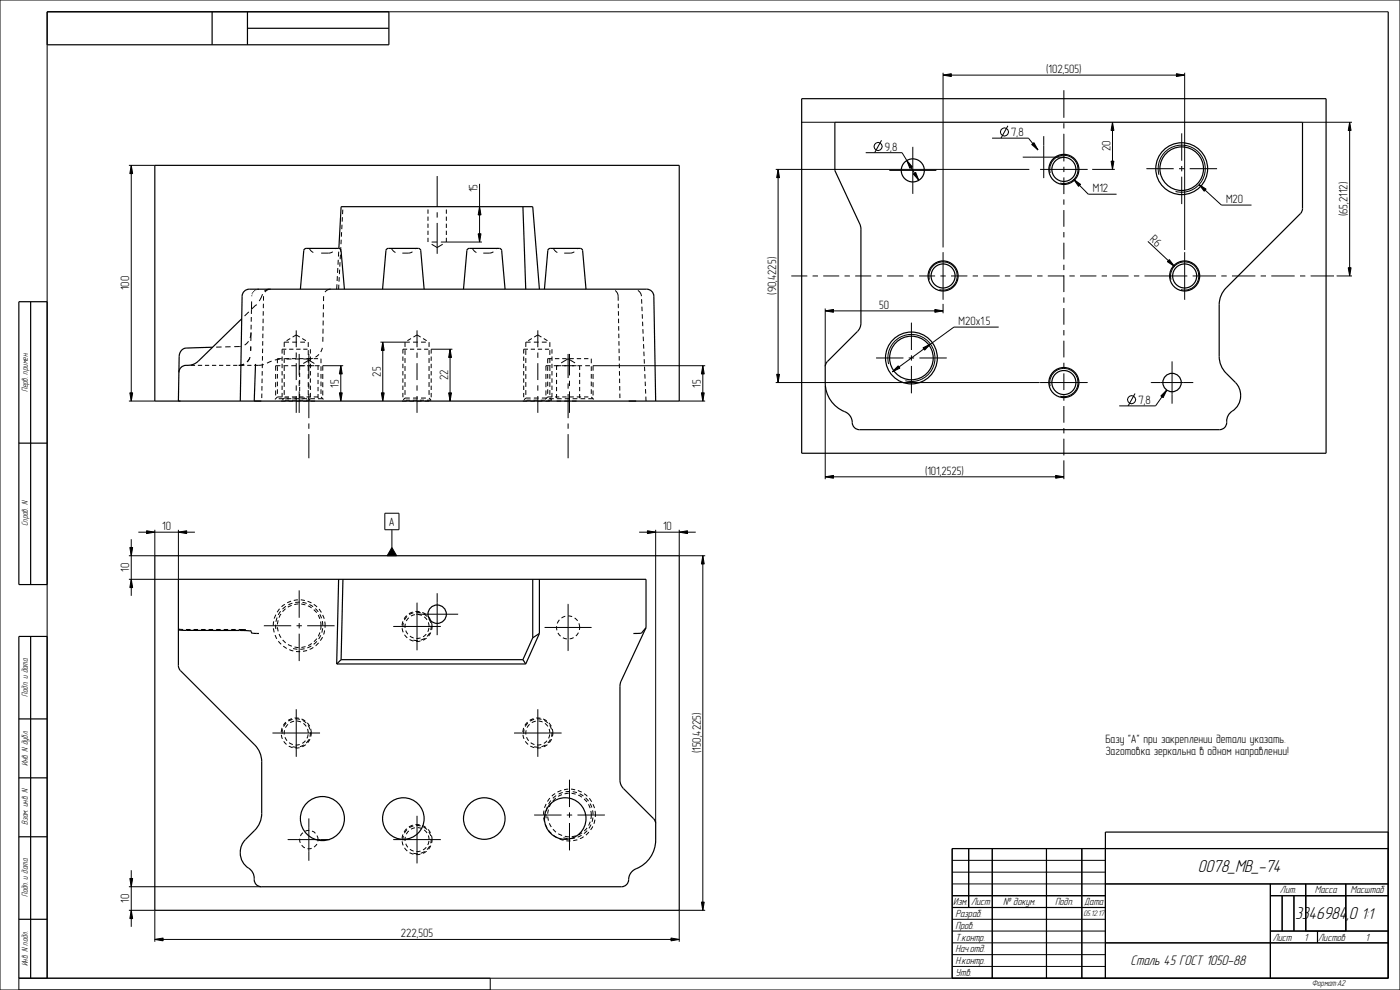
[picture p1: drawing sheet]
<svg xmlns="http://www.w3.org/2000/svg" width="594mm" height="420mm" viewBox="0 0 594 420" stroke-linecap="round" stroke-linejoin="round" font-family="sans-serif">
<g fill="none" stroke="#000" stroke-width=".51">
<path d="M20 5h145v14h-145zM90 5v14M105 12h60M105 5v14M589 5v410h-185v-55h185M340.1 41.9h222.5v150.4h-222.5zM65.7 70.2h222.5v100h-222.5zM221.9 87.7l1.2 35M551.8 90.6l-31.6 31.5a10.1 10.1 0 0 0-2.9 7.2v21.9a10.1 10.1 0 0 0 2.9 7.1l4 4a8.1 8.1 0 0 1-2 12.6l-1.3 1.7-.4 2.7M552.6 88.5v-36.6h-198.4v20.5l10.6 22.7 .5 1.7v40.3l-.3 1.6-.8 1.5-13.7 14-.4 1.4v6.9a13.1 13.1 0 0 0 8.3 12.2M143.8 105.4l.9-17.7h81.3l2.9 35M8 128h12v120h-12z"/>
<path d="M13 128v120M102.6 135.2l-18.4 18-2.4 1.5-2 .3a3.2 3.2 0 0 0-3.9 3M127.5 122.7l1.4-16.4 .3-.7 .7-.2h13.8l.7 .2 .3 .7 1.4 16.4M162.3 122.7l1.4-16.4 .4-.7 .6-.2h12.8l.7 .2 .3 .7 1.5 16.4M196.7 122.7l1.4-16.4 .3-.7 .7-.2h12.8l.6 .2 .4 .7 1.4 16.4M231 122.7l1.4-16.4 .3-.7 .7-.2h12.8l.7 .2 .3 .7 1.4 16.4M90.2 147.3l-11.2 .4a3.4 3.4 0 0 0-3 3.6l-.3 18.9M108.4 154.4l-.5 15.8M101.9 170.2l.8-44.5 .7-1.9 1-.8 1.4-.3 169.3 .1 1.6 1 .7 1.9 .8 44.5M361.6 179.3l.3 1.3 .9 1 1.8 .7h152.8M8 188h12M65.7 235.8h222.5v150.4h-222.5z"/>
<path d="M143.7 245.8l-.9 35.9M145.5 245.8l-.8 34.1M226 245.8v24.8M228.9 245.8v22.9M8 270h12v145h-12zM13 270v145M75.9 266.9a2.15 2.15 0 0 0 2.4 .5l24.9 .1a4 4 0 0 1 3.4 .6l.2 .5 3.1 .1M144.7 279.9l-1.9 1.8M144.7 279.9h77.2M221.9 279.9l1.2 1.8M226 270.6l-4.1 9.3M228.9 268.7l-2.9 1.9"/>
<path d="M228.9 268.7l-5.8 13M274.1 266.3l-11 23.9-.1 40.8 .3 1.6 .8 1.5 13.8 14 .3 1.4v6.9a13.1 13.1 0 0 1-8.3 12.2M274.1 266.3l-2 2.3-3.4 .1M274.1 266.3v-20.5h-198.4v36.6M76.6 284.5l31.5 31.5a10.1 10.1 0 0 1 2.9 7.2v21.9a10.1 10.1 0 0 1-2.9 7.1l-3.9 4a8.1 8.1 0 0 0 1.9 12.6l1.3 1.7 .5 2.7M142.8 281.7h80.3M8 305h12M8 330h12M8 355h12M411 360v25M421 360v55M444 360v55"/>
<path d="M459 360v55M589 353h-120v62M266.7 373.2l-.3 1.3-.8 1-1.9 .7h-152.8M404 380h65M469 375h120M539 380h50M539 375v40M544 380v15M549 380v15M554 375v20M571 375v20M8 390h12"/>
<path d="M404 385h65M469 400h120M539 395h50M559 395v5"/>
<circle cx="501.4" cy="71.6" r="11"/>
<circle cx="501.4" cy="71.6" r="9.3"/>
<circle cx="386.7" cy="151.9" r="11"/>
<circle cx="386.7" cy="151.9" r="9.3"/>
<circle cx="185.5" cy="260.6" r="3.9"/>
<circle cx="136.8" cy="347.3" r="9.3"/>
<circle cx="171.1" cy="347.3" r="8.8"/>
<circle cx="205.5" cy="347.3" r="8.8"/>
<circle cx="239.8" cy="347.3" r="8.8"/>
</g>
<g fill="none" stroke="#000" stroke-width=".42">
<path d="M0 0h594v420h-594zM589 5h-569v410M400.1 31.9l3.5-.6v1.2zM400.1 30.9v74.1M400.1 31.9h102.5M499.1 31.3l3.5 .6-3.5 .6zM502.6 30.9v75.2M340 51.9h14.2M374 59.5l-2.9 5.3M420.9 58.6h15.5l4 5M427.6 53.4l-2.9 5.2M472 51.9l.6 3.5h-1.2z"/>
<path d="M472 51.9v20M552.6 51.9h21M572.6 51.9l.6 3.5h-1.2zM572.6 51.9v65.2M54.7 70.2h11M55.7 70.2l.6 3.5h-1.2zM55.7 70.2v100M203.5 78v24.7M329.1 71.9h107.6M330.1 71.9l.6 3.5h-1.2zM330.1 71.9v90.4M367.3 64.8h15.4l7.1 11.7"/>
<path d="M384.7 68.1l2.4 2.7-1.1 .6zM387.5 73.8l1-.6 1.3 3.3zM437.7 61.3l1-.8 1.7 3.1zM445.6 73.4a6 6 0 0 1 5.3-7.5 6 6 0 0 1 6.5 6.5 6 6 0 0 1-7.6 5.3M455.6 76.1l2.9 2.1-.9 .9zM455.6 76.1l6.1 6.3h12M463.4 71.9h9.6M471.4 68.4h1.2l-.6 3.5zM491.7 74.2a10 10 0 0 1 8.8-12.6 10 10 0 0 1 10.8 10.8 10 10 0 0 1-12.5 8.8M508.8 78.3l2.9 1.9-.8 .9zM508.8 78.3l9.4 8.7h12.8M144.9 98.5l-.1 1.9"/>
<path d="M145.1 95.3l-.1 1.9M145.3 92.1l-.1 1.9M145.4 89l-.1 1.9M181.6 88.9v1.8M181.6 91.9v1.8M181.6 94.9v1.8M181.6 97.9v1.8M189.4 88.9v1.8M189.4 91.9v1.8M189.4 94.9v1.8M189.4 97.9v1.8M202.9 99.2h1.2l-.6 3.5z"/>
<path d="M203.5 87.7l.6 3.5h-1.2zM131.1 105.5h.1M131.1 105.5l.4 .3M131.5 105.8l.1 .1M131.6 105.9l1.3 1.2M132.9 107.1h.1M141.2 106.8l-1.5 .6h-3.4M142.3 105.5v.1M142.5 105.5h-.2M142.6 105.4l-.1 .1M142.9 105.4h-.3M143.1 117.1l-.1 2.1"/>
<path d="M143.3 113.7l-.1 2.1M143.5 110.2l-.1 2.1M143.7 106.8l-.1 2M143.9 117.6l-.1 1.9M144.1 114.4l-.1 1.9M144.3 111.2l-.1 1.9M144.4 108l-.1 2M144.6 104.9l-.1 1.9M144.8 101.7l-.1 1.9M166 105.5h.1M166.1 105.5v.1M166.1 105.6l.3 .2"/>
<path d="M166.4 105.8v.1M166.4 105.9l1.4 1.2M167.8 107.1h.1M175 106.8l-1.3 .6h-3M176.7 105.4l-.6 .2M181.6 100.9v1.8M189.4 100.9v1.8h15.1M200.3 105.5l.2 .1M200.5 105.6l.1 .1M200.6 105.7l1.5 1.4M209.3 106.8l-1.3 .6h-2.9M210.5 105.5v.1"/>
<path d="M210.6 105.5h-.1M211 105.4l-.4 .1M234.6 105.5h.1M234.7 105.5l1.8 1.6M243.7 106.8l-1.4 .6h-2.9M244.8 105.5v.1M245.2 105.4l-.4 .1M245.3 105.4h-.1M245.4 105.4h-.1M394.3 118.6a6 6 0 0 1 5.3-7.5 6 6 0 0 1 6.5 6.5 6 6 0 0 1-7.5 5.3M487 102.4l11.3 10.6M496.1 110.1l2.2 2.9-3-2z"/>
<path d="M496.8 118.6a6 6 0 0 1 5.3-7.5 6 6 0 0 1 6.5 6.5 6 6 0 0 1-7.5 5.3M567.1 117.1h6.5M572 113.6h1.2l-.6 3.5zM105.6 132.3l-1.8 1.8M106.6 137.8l-.1 2M106.6 134.5v2M106.8 127.9l-.1 5.3M106.8 127.9h.1M106.8 125.6v.1M106.8 125.6h.1M106.8 125.5v.1M106.8 125.5h.1"/>
<path d="M106.8 125.4v.1M106.8 125.4h.1M106.8 125.3h.1M107.1 124.5l-.2 .3M107.2 124.2v.1M107.2 124.2h.1M107.4 124l-.2 .2M107.7 123.5l-.2 .3M108 123.3l-.1 .1M108.1 123.2l-.1 .1M108.2 123.2h-.1M108.5 123l-.1 .1"/>
<path d="M108.6 129.4h.1M108.6 129.4l-1.8 1.7M108.7 122.9l-.2 .1M109.2 122.8h.1M109.9 122.7l-.7 .1M109.9 122.7h.1M111.4 124.8l-1.4 2.9M111.6 138.4v1.9M111.6 135.2v1.9M111.7 132v1.9M111.8 128.8l-.1 1.9M111.8 125.7v1.9"/>
<path d="M112.3 123.4l-.1 .1M112.4 123.9h.1M114.3 122.7l-2 .7M114.8 122.7l-1.3 .3-1.1 .9M137.1 139.4l-.1 2.1M137.1 136v2.1M137.2 132.6l-.1 2M137.2 129.1v2.1M137.3 125.7v2M137.9 123.9h.1M140.3 122.7l-1.3 .3-1.1 .9M143 120.6l-.2 2.1"/>
<path d="M143.8 120.8l-.1 1.9M261 123.2v.1M261 123.3l1.1 1.5 .2 2.8M262.3 128.8l.1 1.9M262.4 132v1.9M262.4 135.2l.1 1.9M262.5 138.4v1.9M268.7 122.7h.1M270.6 123.2l.5 .4M271.1 123.6h.1M271.1 123.6l.4 .4M271.5 124h.1"/>
<path d="M271.6 124l.3 .5M271.9 124.5v.1M271.9 124.6l.3 1.1M272.2 126.9l.1 1.9M272.4 130.1v1.9M272.5 133.3l.1 1.9M272.6 136.5l.1 1.9M272.8 139.6l.1 1.9M350.1 131.9l3.5-.6v1.2zM350.1 130.9v24.7M350.1 131.9h50M396.6 131.3l3.5 .6-3.5 .6z"/>
<path d="M400.1 128.9v4M423.7 138.8h-19l-26.1 18.9M81 155h1.8M84 155h1.8M87 155h1.7M89.9 155h1.8M92.9 155h1.8M94 147.2l-2.3 .1M95.9 155h1.8M97.8 147.1l-2.2 .1M98.9 155h1.8M101.9 155h1.8"/>
<path d="M102 147l-2.6 .1M102.1 147h-.1M102.4 146.9h.1M103.5 154.5l-2.2 .5M103.6 154.5h-.1M104.9 155h1.8M105.4 144.8l-1.6 1.6M106.1 151.6l-1.3 2M106.1 143.4l.4-2.3-.1 3.5M106.4 147v1.8M106.4 147h.1M111.3 157.4l-.1 1.9"/>
<path d="M111.3 154.3v1.9M111.4 151.1l-.1 1.9M111.4 147.9v1.9M111.5 144.7l-.1 1.9M111.5 141.5v2M111.9 154.6l-4 .4M115.2 153.2l-1.9 .9M116.9 158.7v2.1M117.7 155.4v2M117.7 158.7v1.9M118.7 152.4l-2.1 .4M118.9 155.2h-2v2.1"/>
<path d="M119.5 152.2h-1.8v1.9M119.7 151.2v1.9M119.7 154.3v1.9M119.7 157.4v1.9M120.3 155.2h2M120.8 152.2h1.8M121.5 148.2h-1.8v1.8M121.6 152.3h2.1M122.7 148.2h1.8M123.6 155.2h2M123.9 152.2h1.8M125.1 152.3h2.2"/>
<path d="M125.7 148.2h1.8M126.9 152.2h1.9M126.9 155.2h2M128.7 148.2h1.8M130 152.2h1.9M130.3 155.2h2M131.7 148.2v1.8M131.7 151.2v1.9M131.7 154.3v1.9M131.7 157.4v1.9M132.7 152l-4 .3M133.1 152.2h1.9"/>
<path d="M133.6 155.2h2M135.3 150.3l-1.4 1.2M136.2 152.2h.1M136.2 152.2v1.9M136.2 155.4v2M136.2 158.7v1.9M136.8 147.6l-.7 1.7M136.9 146.3h.1M136.9 158.7v2.1M137 142.9v2.1M144.6 155.2l.6 3.5h-1.2zM144.6 155.2v15"/>
<path d="M145.6 155.2h-8.7v2.1M161.4 145.2h10.4M162.4 145.2l.6 3.5h-1.2zM162.4 145.2v25M170.9 151.2v1.9M170.9 154.3v1.9M170.9 157.4v1.9M172.7 148.2h-1.8v1.8M173.9 148.2h1.8M176.9 148.2h1.8M179.9 148.2h1.8M182.9 151.2v1.9"/>
<path d="M182.9 154.3v1.9M182.9 157.4v1.9M191 148.2l.6 3.5h-1.2zM191 148.2v22M192 148.2h-9.1v1.8M222.2 151.2v1.9M222.2 154.3v1.9M222.2 157.4v1.9M224 148.2h-1.8v1.8M225.2 148.2h1.8M228.2 148.2h1.8M231.2 148.2h1.8"/>
<path d="M231.6 158.7v2.1M232.4 155.4v2M232.4 158.7v1.9M233.6 155.2h-2v2.1M234.2 148.2v1.8M234.2 151.2v1.9M234.2 154.3v1.9M234.2 157.4v1.9M234.2 152.2h-1.8v1.9M235 155.2h2M235.5 152.2h1.8M238.3 155.2h2"/>
<path d="M238.5 152.2h1.9M241.6 155.2h2M241.6 152.2h1.9M244.7 152.2h1.9M245 155.2h2M247.8 152.2h1.8M248.3 155.2h2M250.9 152.2v1.9M250.9 155.4v2M250.9 158.7v1.9M251.6 158.7v2.1M262.5 141.5l.1 2"/>
<path d="M262.6 144.7v1.9M262.7 147.9v1.9M262.7 151.1v1.9M262.8 154.3v1.9M262.8 157.4l.1 1.9M272.9 142.8l.1 1.9M273 146l.1 1.9M273.2 149.2l.1 1.9M273.3 152.4l.1 1.9M273.5 155.5v1.9M273.6 158.7l.1 1.9M298.2 155.2l.6 3.5h-1.2z"/>
<path d="M298.2 155.2v15M299.2 155.2h-47.6v2.1M329.5 158.8h1.2l-.6 3.5zM377 154.5a10 10 0 0 1 8.8-12.6 10 10 0 0 1 10.9 10.8 10 10 0 0 1-12.6 8.8M381.1 155.2l.7 1-3.2 1.5zM391.6 147.6l3.2-1.6-2.5 2.5zM54.7 170.2h11M55.1 166.7h1.2l-.6 3.5zM111.1 167v1.9M111.1 163.8v1.9M111.2 160.6v1.9M116.9 162.2v2.1"/>
<path d="M116.9 165.7v2.1M116.9 169.2h.1M117.7 161.9v2M117.7 165.2v1.9M118.3 169.2h2M119.5 168.4h-1.8l-1.1 1.1M119.7 160.5v1.9M119.7 163.6v1.9M119.7 166.7v1.8M120.8 168.4h1.8M120.9 169.8h1.8M121.6 169.2h2"/>
<path d="M123.9 168.4h1.8M123.9 169.8h1.8M124.9 169.2h2M126.9 169.8h1.8M126.9 168.4h1.9M128.3 169.2h2M129.9 169.8h1.8M130 168.4h1.9M131.6 169.2h2M131.7 160.5v1.9M131.7 163.6v1.9M131.7 166.7v1.8"/>
<path d="M133.1 168.4h1.9M134.9 169.2h2M136.2 168.4h.1M136.2 168.4l1 1.1M136.2 161.9v2M136.2 165.2v1.9M136.9 162.2v2.1M136.9 165.7v2.1M144 166.7h1.2l-.6 3.5zM161.8 166.7h1.2l-.6 3.5zM170.9 160.5v1.9M170.9 163.6v1.9"/>
<path d="M170.9 166.7v1.8M172.1 169.8h1.8M175.1 169.8h1.8M178.1 169.8h1.8M181.1 169.8h1.8M182.9 160.5v1.9M182.9 163.6v1.9M182.9 166.7v1.8M190.4 166.7h1.2l-.6 3.5zM222.2 160.5v1.9M222.2 163.6v1.9M222.2 166.7v1.8"/>
<path d="M223.4 169.8h1.8M226.4 169.8h1.8M229.4 169.8h1.8M231.6 162.2v2.1M231.6 165.7v2.1M232.4 161.9v2M232.4 165.2v1.9M232.4 169.8h1.8M233 169.2h2M234.2 160.5v1.9M234.2 163.6v1.9M234.2 166.7v1.8"/>
<path d="M234.2 168.4h-1.8l-1.1 1.1M235.5 168.4h1.8M236.3 169.2h2M238.5 168.4h1.9M239.6 169.2h2M241.6 168.4h1.9M243 169.2h2M244.7 168.4h1.9M246.3 169.2h2M247.8 168.4h1.8M249.6 169.2h2M250.9 168.4l1 1.1"/>
<path d="M250.9 161.9v2M250.9 165.2v1.9M251.6 162.2v2.1M251.6 165.7v2.1M262.9 160.6v1.9M262.9 163.8l.1 1.9M263 167v1.9M273.7 161.9l.1 1.9M273.9 165.1l.1 1.9M274 168.2l.1 2M288.2 170.2h11M297.6 166.7h1.2l-.6 3.5z"/>
<path d="M329.1 162.3h112M350.1 163.8v39.5M445.6 163.8a6 6 0 0 1 5.3-7.5 6 6 0 0 1 6.5 6.5 6 6 0 0 1-7.6 5.3M481.6 166.9l-2.9 5.3M495 165.5l-1.5 3.2-1-.7zM495 165.5l-4.7 6.7h-15.4M451.4 195.3v8M350.1 202.3l3.5-.6v1.2zM350.1 202.3h101.3M447.9 201.7l3.5 .6-3.5 .6zM55.1 232.3h1.2l-.6 3.5zM55.7 228.8v24"/>
<path d="M58.7 225.8h24M62.2 225.2l3.5 .6-3.5 .6zM65.7 224.8v11h-11M75.7 225.8l3.5-.6v1.2zM75.7 224.8v21h-21M271.2 225.8h24M274.7 225.2l3.5 .6-3.5 .6zM278.2 224.8v124.7M288.2 225.8l3.5-.6v1.2zM288.2 224.8v11h11M298.2 235.8l.6 3.5h-1.2zM298.2 235.8v150.4"/>
<path d="M55.7 245.8l.6 3.5h-1.2zM119.1 259.3l-1 1.6M119.9 258.4h.1M121.3 257.2l-1.4 1.2M124.1 255.9l-1.7 .7M127.1 255.5l-1.8 .1M128.3 255.6l1.8 .4M131.3 256.5l1.5 .9M133.8 258.2l1.2 1.4M175.4 260l-1.7 .7M176.6 259.8l1.9 .2M75.9 266.9h.1"/>
<path d="M75.9 266.9l.5 .1M76.4 267h.1M76.5 267h1.2M78.9 267.1h1.9M82.1 267.1h1.9M85.3 267.1h1.9M88.5 267.1h1.9M91.7 267.1h1.9M94.9 267.1h1.9M98.1 267.1h1.9M101.3 267.1h3M104.3 267.1h.1"/>
<path d="M106.3 267.3h.1M106.3 267.3l.1 .1M106.4 267.4h.1M106.4 267.5h.1M106.4 267.5v.1M106.4 267.6l.1 .1M117 265v1.9M117.6 262l-.5 1.8M124.4 275.1l1.8 .3M129.2 275.2l-1.8 .3M132.1 274.1l-1.7 .7M134.4 272.1l-1.3 1.3"/>
<path d="M135.7 260.6l.7 1.7M136.1 269.5l-.9 1.6M136.7 263.5l.2 1.8M136.9 266.5l-.4 1.9M171.1 264.2l-.2 1.9M172.7 261.5l-1.1 1.5M175.4 271.6l1.9 .2M179.7 260.4l1.5 1.1M180.2 270.8l-1.7 .8M182 262.5l.7 1.7M182.3 268.5l-1.1 1.5M182.9 265.5l-.2 1.8"/>
<path d="M119.9 309.4l-.2 1.9M121.4 306.7l-1.1 1.6M124.1 305.2l-1.7 .7M124.1 316.8l1.9 .2M125.4 305l1.8 .2M128.4 305.6l1.5 1.1M129 316l-1.8 .8M130.7 307.7l.8 1.7M131 313.7l-1.1 1.5M131.7 310.7l-.2 1.8M222.4 309.4l-.2 1.9M224 306.7l-1.2 1.6"/>
<path d="M226.6 305.2l-1.7 .7M226.6 316.8l1.9 .2M227.9 305l1.8 .2M230.9 305.6l1.5 1.1M231.5 316l-1.8 .8M233.2 307.7l.8 1.7M233.5 313.7l-1.1 1.5M234.2 310.7l-.2 1.8M233.7 339.6l-1 1.6M234.6 338.7h.1M236 337.5l-1.4 1.2M238.7 336.2l-1.7 .7"/>
<path d="M241.8 335.8l-1.9 .1M243 335.9l1.8 .4M245.9 336.8l1.6 .9M248.5 338.5l1.2 1.4M171.1 354.6l-.2 1.9M172.7 352l-1.1 1.5M175.4 350.4l-1.7 .8M176.6 350.2l1.9 .2M179.7 350.8l1.5 1.2M182 352.9l.7 1.7M182.3 358.9l-1.1 1.5M182.9 355.9l-.2 1.8"/>
<path d="M231.6 345.3l.1 1.9M232.2 342.3l-.4 1.8M239 355.4l1.9 .3M243.9 355.5l-1.8 .3M246.8 354.4l-1.7 .8M249.1 352.4l-1.3 1.3M250.4 340.9l.7 1.7M250.8 349.8l-.9 1.6M251.4 343.8l.2 1.8M251.6 346.8l-.4 1.9M411 360v25M421 360v55"/>
<path d="M444 360v55M459 360v55M469 360v55M54.7 376.2h56.2M55.1 372.7h1.2l-.6 3.5zM55.7 369.2v24M175.4 362l1.9 .2M180.2 361.2l-1.7 .8M404 365h65M404 370h65M404 375h185M404 380h65"/>
<path d="M539 380h50M539 375v40M544 380v15M549 380v15M554 375v20M571 375v20M54.7 386.2h11M55.7 386.2l.6 3.5h-1.2zM288.2 386.2h11M297.6 382.7h1.2l-.6 3.5zM404 385h65M404 390h65"/>
<path d="M404 395h65M404 400h185M539 395h50M559 395v5M208 415v5M404 415v-55h185v55h-581v5M404 405h65M404 410h65"/>
<circle cx="426.1" cy="56" r="1.72"/>
<circle cx="372.5" cy="62.2" r="1.72"/>
<circle cx="480.1" cy="169.6" r="1.72"/>
</g>
<g fill="#000">
<path d="M400.1 31.9l3.5-.6v1.2zM499.1 31.3l3.5 .6-3.5 .6zM472 51.9l.6 3.5h-1.2zM572.6 51.9l.6 3.5h-1.2zM55.7 70.2l.6 3.5h-1.2zM330.1 71.9l.6 3.5h-1.2zM384.7 68.1l2.4 2.7-1.1 .6zM387.5 73.8l1-.6 1.3 3.3zM437.7 61.3l1-.8 1.7 3.1zM455.6 76.1l2.9 2.1-.9 .9zM471.4 68.4h1.2l-.6 3.5zM508.8 78.3l2.9 1.9-.8 .9z"/>
<path d="M203.5 87.7l.6 3.5h-1.2zM202.9 99.2h1.2l-.6 3.5zM496.1 110.1l2.2 2.9-3-2zM572 113.6h1.2l-.6 3.5zM350.1 131.9l3.5-.6v1.2zM396.6 131.3l3.5 .6-3.5 .6zM144.6 155.2l.6 3.5h-1.2zM162.4 145.2l.6 3.5h-1.2zM191 148.2l.6 3.5h-1.2zM298.2 155.2l.6 3.5h-1.2zM381.1 155.2l.7 1-3.2 1.5zM391.6 147.6l3.2-1.6-2.5 2.5z"/>
<path d="M55.1 166.7h1.2l-.6 3.5zM144 166.7h1.2l-.6 3.5zM161.8 166.7h1.2l-.6 3.5zM190.4 166.7h1.2l-.6 3.5zM297.6 166.7h1.2l-.6 3.5zM329.5 158.8h1.2l-.6 3.5zM495 165.5l-1.5 3.2-1-.7zM350.1 202.3l3.5-.6v1.2zM447.9 201.7l3.5 .6-3.5 .6zM55.1 232.3h1.2l-.6 3.5zM62.2 225.2l3.5 .6-3.5 .6zM75.7 225.8l3.5-.6v1.2z"/>
<path d="M274.7 225.2l3.5 .6-3.5 .6zM288.2 225.8l3.5-.6v1.2zM298.2 235.8l.6 3.5h-1.2zM55.7 245.8l.6 3.5h-1.2zM55.1 372.7h1.2l-.6 3.5zM55.7 386.2l.6 3.5h-1.2zM297.6 382.7h1.2l-.6 3.5z"/>
</g>
<path d="M136.2 265.5a9.3 9.3 0 0 0-13.5-8.2 9.3 9.3 0 0 0-1 15.8 9.3 9.3 0 0 0 14.4-6.5l.1-1.1M137.9 265.5a11 11 0 0 0-16.1-9.8 11 11 0 0 0-1.1 18.9 11 11 0 0 0 17.2-7.8v-1.3M250.9 345.8a9.3 9.3 0 0 0-13.6-8.2 9.3 9.3 0 0 0-.9 15.8 9.3 9.3 0 0 0 14.4-6.5l.1-1.1M252.6 345.8a11 11 0 0 0-16.1-9.7 11 11 0 0 0-1.1 18.8 11 11 0 0 0 17.2-7.8v-1.3" fill="none" stroke="#000" stroke-width=".42" stroke-dasharray="1.8 1.2" stroke-linecap="butt"/>
<!-- layer: AXES -->
<g fill="none" stroke="#000" stroke-width=".42">
<path d="M451.4 38.3v11.7M442.8 57.8v17.8M451.4 52.2v2.3M451.4 56.8v11.7M501.4 56.6v11.6M185.5 74.7v13.1M377.3 72.3h20M387.3 62.3v20M433.9 66.7h17.8M441.3 71.9h20.2M451.4 70.7v2.3M451.4 75.3v7"/>
<path d="M486.4 71.6h11.6M500.3 71.6h2.2M501.4 70.4v2.3M501.4 75v11.6M504.8 71.6h11.6M185.5 90.1v2.2M185.5 94.6v13.1M451.4 84.6v2.3M451.4 89.1v7.1M451.4 98.5v2.2M181.6 102.7h.1M183.1 103.6l2.4 1.4 2.3-1.4"/>
<path d="M183.1 102.7h2.4M187 102.7h2.4M335.7 117.1h6.8M344.8 117.1h2.2M349.3 117.1h6.8M358.3 117.1h2.3M362.8 117.1h6.8M371.9 117.1h2.2M376.4 117.1h6.8M385.4 117.1h2.3M390 117.1h6.7M399 117.1h2.3"/>
<path d="M400.1 107v20.2M403.5 117.1h6.9M412.7 117.1h2.2M417.2 117.1h6.9M426.4 117.1h2.2M430.9 117.1h6.9M440.1 117.1h2.2M444.6 117.1h6.9M451.4 103v7.1M451.4 112.3v2.3M451.4 116.8v7.1M453.7 117.1h2.3"/>
<path d="M458.3 117.1h6.9M467.4 117.1h2.3M471.9 117.1h7M481.1 117.1h2.3M485.6 117.1h18.2M502.6 107v20.2M506 117.1h9.9M518.2 117.1h2.3M522.7 117.1h9.9M534.9 117.1h2.2M539.4 117.1h9.9M551.6 117.1h2.2"/>
<path d="M556.1 117.1h9.9M386.7 136.9v11.6M451.4 126.2v2.2M451.4 130.7v7.1M120.6 148.5v2.1M120.6 151.9v2.1M120.6 155.3v2.1M120.6 158.7v2M122.6 145.2h-2v2M123.1 143.6l-1.5 .9M124 145.2h2M124.2 143l1.5-.9 1.5 .9"/>
<path d="M125.7 140.2v7.1M125.7 149.6v2.2M125.7 154.1v7.1M126.9 150.2v9.1M127.1 158.2v1.8M127.4 145.2h2M128.2 143.6l1.6 .9M128.7 154.2l2.3-1.4 2.4 1.4M129.5 155.2h-2.4v1.8M130.8 145.2h.1M130.8 145.2v2M130.8 148.5v2.1"/>
<path d="M130.8 151.9v2.1M130.8 155.3v2.1M130.8 158.7v2M131 150.2v10.2M131 155.2h2.4M134.9 155.2v1.8M134.9 158.2v1.8M171.8 148.5v2.1M171.8 151.9v2.1M171.8 155.3v2.1M171.8 158.7v2M173.9 145.2h-2.1v2"/>
<path d="M174.4 143.6l-1.5 .9M175.2 145.2h2.1M175.4 143l1.5-.9 1.6 .9M176.9 140.2v7.1M176.9 149.6v2.2M176.9 154.1v7.1M178.6 145.2h2.1M179.5 143.6l1.5 .9M182 145.2v2M182 148.5v2.1M182 151.9v2.1M182 155.3v2.1"/>
<path d="M182 158.7v2M223.1 148.5v2.1M223.1 151.9v2.1M223.1 155.3v2.1M223.1 158.7v2M225.1 145.2h-2v2M225.6 143.6l-1.5 .9M226.5 145.2h2M226.7 143l1.5-.9 1.5 .9M228.2 140.2v7.1M228.2 149.6v2.2M228.2 154.1v7.1"/>
<path d="M229.9 145.2h2M230.7 143.6l1.6 .9M233.3 145.2v2M233.3 148.5v2.1M233.3 151.9v2.1M233.3 155.3v2.1M233.3 158.7v2M236.1 158.2v1.8M238.1 154l2.9-1.8 3 1.8M238.1 155.2h-2v1.8M239.4 155.2h2M241 150.2v10.2"/>
<path d="M241.6 150.2v9.1M242.7 155.2h1.9M245.9 155.2v1.8M245.9 158.2v1.8M371.7 151.9h11.6M385.6 151.9h2.2M386.7 150.7v2.3M386.7 155.3v11.6M390.1 151.9h11.6M451.4 140v2.3M451.4 144.5v7.1M451.4 153.9v2.2"/>
<path d="M451.4 158.4v7.1M497.3 153.3v18M119.3 170.2h1.9M120.6 162.1v2M120.6 165.5v2M120.6 168.9h.1M120.6 168.9h2M120.6 168.9l-.8 .7M122.4 170.2h1.9M124 168.9h2M125.6 170.2h1.8M125.7 163.5v2.2"/>
<path d="M125.7 168v7.2M126.9 161.5v2.3M126.9 166v9.2M127.1 161.2v1.8M127.1 164.2v1.8M127.1 167.2v1.8M127.1 170.2h.1M127.4 168.9h2M128.7 170.2h1.9M130.8 168.9h.1M130.8 168.9l.8 .7M130.8 162.1v2"/>
<path d="M130.8 165.5v2M131 162.6v2.3M131 167.2v10.2M131 179.7v2.2M131.8 170.2h1.9M134.9 170.2h.1M134.9 161.2v1.8M134.9 164.2v1.8M134.9 167.2v1.8M170.6 170.2h1.9M171.8 168.9h2.1M171.8 162.1v2"/>
<path d="M171.8 165.5v2M171.8 168.9h.1M171.8 168.9l-.7 .7M173.8 170.2h1.9M175.2 168.9h2.1M176.9 163.5v2.2M176.9 168v7.2M176.9 170.2h2M178.6 168.9h2.1M180.1 170.2h1.9M182 168.9l.8 .7M182 162.1v2"/>
<path d="M182 165.5v2M182 168.9h.1M221.8 170.2h1.9M223.1 168.9h2M223.1 162.1v2M223.1 165.5v2M223.1 168.9h.1M223.1 168.9l-.8 .7M225 170.2h1.9M226.5 168.9h2M228.2 163.5v2.2M228.2 168v7.2"/>
<path d="M228.2 170.2h1.9M229.9 168.9h2M231.4 170.2h1.9M233.3 168.9l.8 .7M233.3 162.1v2M233.3 165.5v2M233.3 168.9h.1M236.1 170.2h2M236.1 161.2v1.8M236.1 164.2v1.8M236.1 167.2v1.8M236.1 170.2h.1"/>
<path d="M239.4 170.2h2M241 162.6v2.3M241 167.2v10.2M241 179.7v2.2M241.6 161.5v2.3M241.6 166v9.2M242.7 170.2h1.9M245.9 161.2v1.8M245.9 164.2v1.8M245.9 167.2v1.8M245.9 170.2h.1M441.3 162.3h20.2"/>
<path d="M451.4 167.7v2.3M451.4 172.3v7M488.3 162.3h18M131 184.2v10.2M241 184.2v10.2M451.4 181.6v2.3M451.4 186.1v7.1M126.9 250.5v11.6M176.9 255.7v20.2M185.5 251.7v17.8M241 256.2v20M111.9 265.5h11.7"/>
<path d="M125.8 265.5h2.3M126.9 264.3v2.3M126.9 268.9v11.6M130.3 265.5h11.6M166.8 265.8h20.2M176.6 260.6h17.8M231 266.2h20M115.6 311h20.2M125.7 300.9v20.2M218.1 311h20.2M228.2 300.9v20.2M241.6 330.8v11.6"/>
<path d="M122 356.2h18M131 347.2v18M166.8 356.2h20.2M176.9 346.1v20.2M226.6 345.8h11.6M240.5 345.8h2.3M241.6 344.6v2.3M241.6 349.2v11.6M245 345.8h11.6"/>
</g>
<g fill="none" stroke="#000" stroke-width=".51">
<path d="M552.6 88.5l-.1 .9-.7 1.2M75.7 170.2h.9M107.9 170.2h3M266.7 170.2h3.2M358.4 174.7a5.1 5.1 0 0 1 3.2 4.6M520.5 179.3a3 3 0 0 1-3.1 3M75.7 282.4l.1 .9 .8 1.2M107.9 373.2a3 3 0 0 0 3 3M269.9 368.6a5.1 5.1 0 0 0-3.2 4.6"/>
<circle cx="387.3" cy="72.3" r="4.9"/>
<circle cx="451.4" cy="71.9" r="6.4"/>
<circle cx="451.4" cy="71.9" r="5.1"/>
<circle cx="400.1" cy="117.1" r="5.1"/>
<circle cx="400.1" cy="117.1" r="6.4"/>
<circle cx="502.6" cy="117.1" r="6.4"/>
<circle cx="502.6" cy="117.1" r="5.1"/>
<circle cx="451.4" cy="162.3" r="6.4"/>
<circle cx="451.4" cy="162.3" r="5.1"/>
<circle cx="497.3" cy="162.3" r="3.9"/>
</g>
<path d="M182 265.8a5.1 5.1 0 0 0-7.3-4.6 5.1 5.1 0 0 0-.8 8.7 5.1 5.1 0 0 0 8.1-3.2v-.9M183.3 265.8a6.4 6.4 0 0 0-9.2-5.7 6.4 6.4 0 0 0-.9 10.8 6.4 6.4 0 0 0 10-4.1l.1-1M245.9 266.2a4.9 4.9 0 0 0-7.1-4.4 4.9 4.9 0 0 0-.7 8.3 4.9 4.9 0 0 0 7.8-3v-.9M130.8 311a5.1 5.1 0 0 0-7.4-4.6 5.1 5.1 0 0 0-.8 8.7 5.1 5.1 0 0 0 8.1-3.2l.1-.9M132.1 311a6.4 6.4 0 0 0-9.3-5.7 6.4 6.4 0 0 0-.9 10.8 6.4 6.4 0 0 0 10.1-4.1l.1-1M233.3 311a5.1 5.1 0 0 0-7.4-4.6 5.1 5.1 0 0 0-.8 8.7 5.1 5.1 0 0 0 8.1-3.2l.1-.9M234.6 311a6.4 6.4 0 0 0-9.3-5.7 6.4 6.4 0 0 0-.9 10.8 6.4 6.4 0 0 0 10.1-4.1l.1-1M134.9 356.2a3.9 3.9 0 0 0-5.6-3.5 3.9 3.9 0 0 0-.6 6.6 3.9 3.9 0 0 0 6.2-2.3v-.8M182 356.2a5.1 5.1 0 0 0-7.3-4.6 5.1 5.1 0 0 0-.8 8.7 5.1 5.1 0 0 0 8.1-3.2v-.9M183.3 356.2a6.4 6.4 0 0 0-9.2-5.7 6.4 6.4 0 0 0-.9 10.8 6.4 6.4 0 0 0 10-4.1l.1-1" fill="none" stroke="#000" stroke-width=".42" stroke-dasharray="1.8 1.2" stroke-linecap="butt"/>
<!-- layer: DETAILS -->
<path d="M166.3 232.3l2 3.5h-4z" fill="#000"/>
<path d="M163.3 217.7h6v7h-6zM166.3 232.3l2 3.5h-4zM166.3 224.7v7.6" fill="none" stroke="#000" stroke-width=".42"/>
<!-- layer: DRAFT_DIMS -->
<path d="M65.7 398.5l3.5-.6v1.2zM284.7 397.9l3.5 .6-3.5 .6z" fill="#000"/>
<path d="M65.7 398.5l3.5-.6v1.2zM65.7 386.2v13.3M65.7 398.5h222.5M284.7 397.9l3.5 .6-3.5 .6zM288.2 386.2v13.3" fill="none" stroke="#000" stroke-width=".42"/>
<g font-size="7.6">
<text x="508.3" y="370.1">0078_МВ_-74</text>
<text x="549.5" y="390.1">3346984,0</text>
</g>
<text font-size="6.8" x="577.6" y="389.8">1:1</text>
<text font-size="6.1" x="479.7" y="409.6">Сталь 45 ГОСТ 1050-88</text>
<g font-size="5.1">
<text x="443.9" y="31">(102,505)</text>
<text x="429.1" y="57.7">7,8</text>
<text x="375.5" y="63.9">9,8</text>
<text x="471.1" y="64.1" transform="rotate(-90 471.1 64.1)">20</text>
<text x="202.6" y="81.5" transform="rotate(-90 202.6 81.5)">15</text>
<text x="463.7" y="81.5">M12</text>
<text x="520.2" y="86.1">M20</text>
<text x="571.8" y="91.7" transform="rotate(-90 571.8 91.7)">(65,2112)</text>
<text x="487.6" y="101.8" transform="rotate(43 487.6 101.8)">R6</text>
<text x="54.8" y="123.2" transform="rotate(-90 54.8 123.2)">100</text>
<text x="329.3" y="125.1" transform="rotate(-90 329.3 125.1)">(90,4225)</text>
<text x="373" y="131">50</text>
<text x="406.7" y="137.9">M20х1.5</text>
<text x="161.5" y="159.8" transform="rotate(-90 161.5 159.8)">25</text>
<text x="190.1" y="161.4" transform="rotate(-90 190.1 161.4)">22</text>
<text x="143.7" y="164.4" transform="rotate(-90 143.7 164.4)">15</text>
<text x="297.3" y="164.4" transform="rotate(-90 297.3 164.4)">15</text>
<text x="483" y="171.3">7,8</text>
<text x="392.5" y="201.4">(101,2525)</text>
<text x="68.8" y="224.9">10</text>
<text x="165" y="223">A</text>
<text x="281.3" y="224.9">10</text>
<text x="54.8" y="242.7" transform="rotate(-90 54.8 242.7)">10</text>
<text x="469" y="315">Базу &quot;А&quot; при закреплении детали указать.</text>
<text x="297.3" y="319.6" transform="rotate(-90 297.3 319.6)">(150,4225)</text>
<text x="469" y="320.3">Заготовка зеркальна в одном направлении!</text>
<text x="54.8" y="383.1" transform="rotate(-90 54.8 383.1)">10</text>
<text x="170.1" y="397.7">222,505</text>
</g>
<g font-size="4.5">
<text x="543.1" y="379.1">Лит.</text>
<text x="557.9" y="379.1">Масса</text>
<text x="573" y="379.1">Масштаб</text>
<text x="404.4" y="384.1">Изм.</text>
<text x="405.4" y="389.1">Pазраб.</text>
<text x="412" y="384.1">Лист</text>
<text x="425.6" y="384.1">№ докум.</text>
<text x="447.6" y="384.1">Подп.</text>
<text x="460" y="384.1">Дата</text>
<text x="405.4" y="394.1">Пров.</text>
<text x="405.4" y="399.1">Т.контр.</text>
<text x="540" y="399.1">Лист</text>
<text x="553.4" y="399.1">1</text>
<text x="559.3" y="399.1">Листов</text>
<text x="579.4" y="399.1">1</text>
<text x="405.4" y="404.1">Нач.отд.</text>
<text x="405.4" y="409.1">Н.контр.</text>
<text x="405.4" y="414.1">Утв.</text>
</g>
<g font-size="3.8">
<text x="11.8" y="166.4" transform="rotate(-90 11.8 166.4)">Перв. примен.</text>
<text x="11.8" y="223.2" transform="rotate(-90 11.8 223.2)">Справ. N</text>
<text x="11.8" y="295.6" transform="rotate(-90 11.8 295.6)">Подп. и дата</text>
<text x="11.8" y="325" transform="rotate(-90 11.8 325)">Инв. N дубл.</text>
<text x="11.8" y="350" transform="rotate(-90 11.8 350)">Взам. инв. N</text>
<text x="11.8" y="380.6" transform="rotate(-90 11.8 380.6)">Подп. и дата</text>
<text x="11.8" y="410" transform="rotate(-90 11.8 410)">Инв. N подл.</text>
<text x="556.6" y="418.4">Формат:А2</text>
</g>
<text font-size="3.5" x="459.6" y="388.7">05.12.17</text>
</svg>
